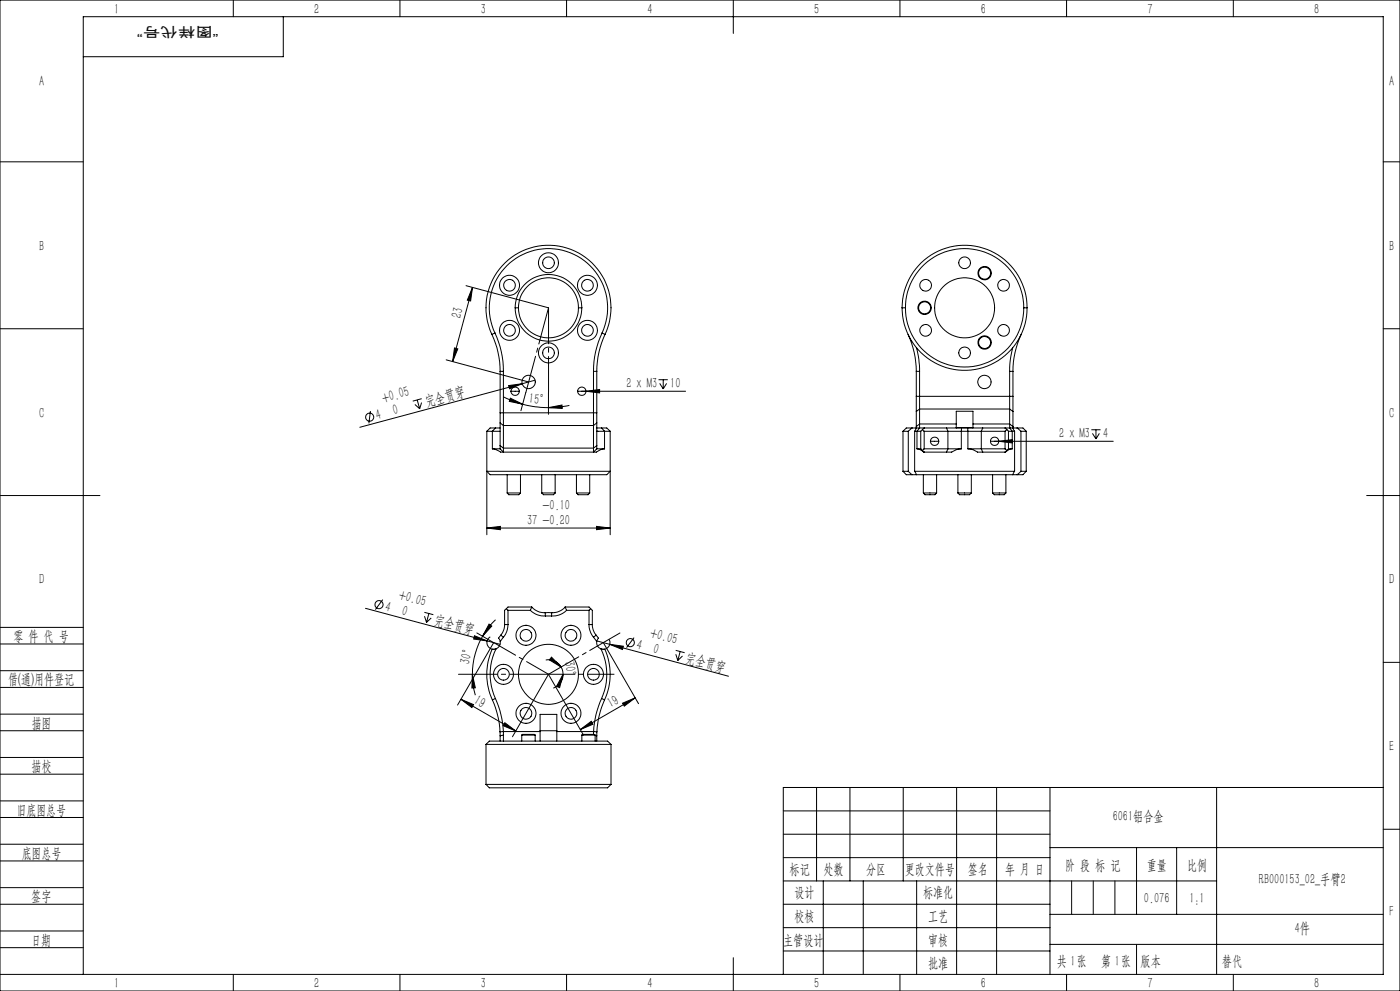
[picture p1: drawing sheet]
<svg xmlns="http://www.w3.org/2000/svg" width="420mm" height="297mm" viewBox="0 0 420 297" stroke-linecap="round" stroke-linejoin="round" font-family="sans-serif">
<g fill="none" stroke="#000" stroke-width=".3">
<path d="M0 0h420v297h-420zM70 0v5M85 5v12h-60M120 0v5M170 0v5M220 0v10M270 0v5M320 0v5M370 0v5M0 48.5h25M415 48.5h5M0 98.5h25"/>
<path d="M139.8 85.6l24.7 6.6M141.7 86.1l-.5 4.1-1-.2zM141.7 86.1l-5.9 22.3M148.5 99.8a27 27 0 0 1 2.5 11.5M148.5 99.8a17.8 17.8 0 0 1 16.1-25.3 17.8 17.8 0 0 1 16 25.3M148.5 99.8l-.9 .4M154.6 92.2a10 10 0 0 1 10-9.9 10 10 0 0 1 10 9.9M154.6 92.2a10 10 0 0 0 10 10.1 10 10 0 0 0 10-10.1M154.6 92.2h.9M155.5 92.2a9 9 0 0 0 9 9.1 9 9 0 0 0 9-9.1M155.5 92.2a9 9 0 0 1 9-9 9 9 0 0 1 9 9M173.5 92.2h1.1"/>
<path d="M180.6 99.8a26.3 26.3 0 0 0-2.6 11.5M180.6 99.8l.9 .4M270.6 92.2a18.8 18.8 0 0 0 18.8 18.8 18.8 18.8 0 0 0 18.7-18.8M270.6 92.2a18.8 18.8 0 0 1 18.8-18.7 18.8 18.8 0 0 1 18.7 18.7M270.6 92.2h1M271.6 92.2a17.7 17.7 0 0 0 17.8 17.8 17.7 17.7 0 0 0 17.7-17.8M271.6 92.2a17.7 17.7 0 0 1 17.8-17.7 17.7 17.7 0 0 1 17.7 17.7M307.1 92.2h1M415 98.5h5M125.2 119.9l.7 2.6M126.5 119.5l-2.7 .7M133.8 107.8l24.8 6.7"/>
<path d="M136.3 104.3l1 .3-1.5 3.8zM147.6 100.2a26.4 26.4 0 0 1 2.4 11.1M147.6 100.2a18.7 18.7 0 0 1 16.9-26.7 18.7 18.7 0 0 1 17 26.7M150 111.3h1M150 111.3v12.4M150.9 118.9l2.9 1.3 3 .9M151 111.3v16.2M152.6 115.6l4.1-.6-3.8 1.5zM153.1 119.3l3.7 1.8-4-.8zM153.3 117.3a1.25 1.25 0 0 0 1.2 1.2 1.25 1.25 0 0 0 1.3-1.2M153.3 117.3a1.25 1.25 0 0 1 1.2-1.3 1.25 1.25 0 0 1 1.3 1.3M153.3 117.3h2.5"/>
<path d="M156.7 115l-48.8 13.1M157.7 117.6l-1.4 5.5M160.5 113.9l-3.8 1.1M164.5 117.6v6.6M173.3 117.3a1.25 1.25 0 0 0 1.2 1.2 1.25 1.25 0 0 0 1.3-1.2M173.3 117.3a1.25 1.25 0 0 1 1.2-1.3 1.25 1.25 0 0 1 1.3 1.3M173.3 117.3h32.4M175.8 117.3l4.1-.6v1.1zM178 111.3v16.2M178 111.3h1M179 111.3v12.4M181.5 100.2a26.4 26.4 0 0 0-2.5 11.1"/>
<path d="M197.6 113.8h2.7M197.9 114.9l1.1 1.7M199 113.8v2.8M200 114.9l-1 1.7M272.4 100.2a26.4 26.4 0 0 1 2.5 11.1M274.9 118.8v4.5M274.9 111.3h1M274.9 111.3v7.5M274.9 118.8h29M274.9 104.2a24.3 24.3 0 0 1 1 7.1M275.9 111.3v11.3M302.9 111.3v11.3"/>
<path d="M302.9 111.3h1M303.8 104.2a26 26 0 0 0-.9 7.1M303.9 118.8v4.5M303.9 111.3v7.5M306.4 100.2a26.4 26.4 0 0 0-2.5 11.1M111.1 123.2l-.4 3.7M124.5 121.2l1.4 1.3M126.5 120.6l-.6 1.9M146.1 129.3h1.6M146.1 129.3v31M147.7 134.5l1.1 .3a3.1 3.1 0 0 0 2.2 .7M147.7 134.5h2.3"/>
<path d="M147.7 129.3h2.3M147.7 129.3v5.2M148.6 128.3h1.4M148.6 128.3h-1.6l-.9 1M148.6 128.3l-.9 1M150 123.7v3M150 133.6v.9M150 123.7h29M150 126.7v6.9M150 126.7l1 .8M150 133.6l1 .7M150 134.5l1 1"/>
<path d="M151 134.3v1.2M151 127.5v6.8M151 127.5h27M151 134.3h27M151 135.5h27M156.8 121.1l3.8 .8 3.9 .3M164.5 122.2l4.1-.8 .1 1zM170.8 121.5l-2.3 .4-4 .3M178 134.3v1.2M178 127.5v6.8M179 123.7v3M179 133.6v.9"/>
<path d="M179 134.5h2.4M179 128.3h1.5M179 126.7v6.9M179 126.7l-1 .8M179 133.6l-1 .7M179 134.5l-1 1M179.1 129.3h.1M179.1 129.3h2.3M180.5 128.3h1.5l1.1 1M180.5 128.3l.9 1M181.4 134.5l-1.1 .2-1.4 .8h-.9M181.4 129.3h1.7"/>
<path d="M181.4 129.3v5.2M183.1 129.3v31M270.9 129.3h1.6M270.9 129.3v11.9M272.5 129.3v11.9M273.6 128.3l-1.1 1M273.6 128.3h1.3M273.6 128.3h-1.7l-1 1M274.4 129.3h.7M274.4 129.3v11.9M274.9 128.3l-.5 1M274.9 128.3h1"/>
<path d="M274.9 127.8v.5M274.9 123.3v4.5M275.1 134.5l.9 .3 1.2 .7M275.1 134.5h1.1M275.1 129.3h1.1M275.1 129.3v5.2M275.9 128.3h1.3M275.9 127.1v1M275.9 128.3l-.8 1M275.9 127.1h11M275.9 122.6v4.5M275.9 128.1v.1"/>
<path d="M275.9 127.1l-1 .7M275.9 122.6h27M275.9 122.6l-1 .7M275.9 128.1l-.1 .2M276.2 134.5l.5 .5M276.2 129.3v5.2M276.7 128.8l.5 .5M276.7 128.8l-.5 .5M276.7 135l.5 .5M277.2 135.5h6.8M277.2 129.3h7.2M277.2 134.5h7.2"/>
<path d="M277.2 129.3v5.2M277.2 128.3l-.5 .5M277.2 128.3h6.8M277.2 134.5l-.5 .5M279.1 132.3a1.25 1.25 0 0 0 1.3 1.2 1.25 1.25 0 0 0 1.2-1.2M279.1 132.3a1.25 1.25 0 0 1 1.3-1.3 1.25 1.25 0 0 1 1.2 1.3M279.1 132.3h2.5M284 128.3h4.5M284 128.3l.4 1M284.4 134.5h4M284.4 129.3h4M284.4 134.5l-.4 1"/>
<path d="M284.4 129.3v5.2M286.9 128.2h5M286.9 128.3v-5h5v5M288.4 134.5a5.1 5.1 0 0 0-2.9 1h-1.5M288.4 129.3h2M288.4 129.3v5.2M288.5 128.3h1.8M288.5 128.3l-.1 1M290.3 128.3h4.5M290.3 128.3l.1 1M290.4 129.3h4M290.4 134.5h4"/>
<path d="M290.4 134.5a5.1 5.1 0 0 1 2.9 1h1.5M290.4 129.3v5.2M291.9 127.1h11M294.4 129.3v5.2M294.4 129.3h7.1M294.4 134.5h7.1M294.4 134.5l.4 1M294.8 135.5h6.7M294.8 128.3h6.7M294.8 128.3l-.4 1M297.1 132.3a1.25 1.25 0 0 0 1.3 1.2 1.25 1.25 0 0 0 1.2-1.2M297.1 132.3a1.25 1.25 0 0 1 1.3-1.3 1.25 1.25 0 0 1 1.2 1.3"/>
<path d="M297.1 132.3h36.9M299.6 132.3l4.1-.5v.9zM301.5 128.3h1.4M301.5 129.3v5.2M301.5 134.5l.5 .5M301.5 128.3l.5 .5M302 135l-.5 .5M302 128.8l-.5 .5M302 128.8l.5 .5M302.5 129.3h1.2M302.5 134.5h1.2M302.5 129.3v5.2"/>
<path d="M302.5 134.5l-.5 .5M302.9 128.3h.9M302.9 128.1v.1M302.9 127.1v1M302.9 128.3l.8 1M302.9 127.1l1 .7M302.9 122.6v4.5M302.9 122.6l1 .7M302.9 128.1l.1 .2M303.7 134.5l-1 .3-1.2 .7M303.7 129.3h.7M303.7 129.3v5.2"/>
<path d="M303.8 128.3l.6 1M303.8 128.3h1.3M303.9 127.8v.5M303.9 123.3v4.5M304.4 129.3v11.9M305.1 128.3l1.2 1M305.1 128.3h1.8l1 1M306.3 129.3h1.6M306.3 129.3v11.9M307.9 129.3v11.9M327.4 128.8h2.8M327.7 129.9l1.1 1.6"/>
<path d="M328.8 128.8v2.7M329.8 129.9l-1 1.6M0 148.5h30M146.1 141.2h37l-1.1 1.1h-35zM146.1 158.3l4-.5v.9zM146.1 158.3h37M152.2 147.7h3.9M152.2 147.7l.4 .6h3l.5-.6M152.2 142.3v5.4M156.1 142.3v5.4M162.5 147.7a2.6 2.6 0 0 0 2.6 .6h1l.4-.6M162.5 147.7h4"/>
<path d="M162.5 142.3v5.4M166.5 142.3v5.4M172.9 147.7l.5 .6h1.4a2.15 2.15 0 0 0 2.1-.6M172.9 147.7h4M172.9 142.3v5.4M176.9 142.3v5.4M179 157.8l4.1 .5-4.1 .4zM270.9 141.2h1.6M270.9 141.2l1 1.1h1.7M272.5 141.2l1.1 1.1M273.6 142.3h1.3M274.4 141.2l.5 1.1"/>
<path d="M274.4 141.2h30M274.9 142.3h28.9M277 147.7h4M277 147.7l.5 .6h3l.5-.6M277 142.3v5.4M281 142.3v5.4M287.4 147.7l.5 .6h3l.5-.6M287.4 147.7h4M287.4 142.3v5.4M291.4 142.3v5.4M297.8 147.7h4M297.8 147.7l.5 .6h3l.5-.6"/>
<path d="M297.8 142.3v5.4M301.8 142.3v5.4M303.8 142.3h1.3M304.4 141.2l-.6 1.1M306.3 141.2l-1.2 1.1M306.3 141.2h1.6M307.9 141.2l-1 1.1h-1.8M410 148.5h10M114.8 179.7l-2.2 3M0 193h25M0 188h25M109.6 182.3l40.4 10.8"/>
<path d="M127.3 183.5l2.7 .7M127.4 184.7l.6 1.8M128.7 183.9l-.7 2.6M129.4 185.2l-1.4 1.3M142.3 190.5l3.9 1.6-4.1-.6zM143.1 189.7l5 2.9-10.8 18.7M144.8 190.7a23.1 23.1 0 0 0-3.1 11.4M146.7 187l.8 .6-2.7 3.1zM147.1 190.8a2.02 2.02 0 0 0-.8 2.7 2.02 2.02 0 0 0 2.5 1M148.7 185.7l-1.9 2.1-2 2.9M148.8 194.5a17.3 17.3 0 0 0-.2 14.8M148.8 194.5l-1.2 .1a18.6 18.6 0 0 0 .1 15.2"/>
<path d="M150.1 192.3a2.04 2.04 0 0 1-1.3 2.2M150.2 190.4l-.1 .2a.81 .81 0 0 0-.1 1.3l.1 .4M150.2 190.4l.8 .6M151 191l-.9 1.3M151.4 187.2a5 5 0 0 1-1.2 3.2M151.4 187.2h1M151.9 182.4l.5 .5M151.9 182.4l-.5 .5v4.3M152.4 187.2a6 6 0 0 1-1.4 3.8M152.4 182.9v4.3M152.4 182.9h6.7M159.1 182.9a5.8 5.8 0 0 0 4.5 1.7"/>
<path d="M159.5 181.9a5.1 5.1 0 0 0 4 1.7M159.5 181.9l-.4 1M159.5 181.9h-7.1l-.5 .5M163.5 183.6h2M163.5 183.6l.1 1M163.6 184.6h1.9M163.7 197.8a4.4 4.4 0 0 1 4.6 2.1M165.5 197l2.8 2.9-3.5-2.1zM165.5 183.6v1M168.3 199.9l.6 2.2M169.5 181.9a5.1 5.1 0 0 1-4 1.7M169.5 181.9h7.2l1 1v4.3"/>
<path d="M169.5 181.9l.5 1M170 182.9a5.8 5.8 0 0 1-4.5 1.7M170 182.9h6.7M176.7 187.2a6.3 6.3 0 0 0 1.3 3.8M176.7 187.2h1M176.7 182.9v4.3M177.2 182.4l-.5 .5M177.7 187.2a5 5 0 0 0 1.1 3.2M178 191l1 1.3M178.8 190.4l.2 .2a.84 .84 0 0 1 .1 1.3l-.1 .4M178.8 190.4l-.8 .6M179 192.3a1.94 1.94 0 0 0 1.3 2.2"/>
<path d="M179.1 192.1l3.8 1M180.3 194.5a17.6 17.6 0 0 1 .2 14.8M180.3 194.5l1.1 .1a18.3 18.3 0 0 1 0 15.2M181 192.6l10.6 18.3M182.7 191.6a2.02 2.02 0 0 1-.2 2.3 2.02 2.02 0 0 1-2.2 .6M182.9 193.1l35.6 9.6M182.9 193.1l4.1 .6-.3 1zM190.2 191.1l-2.2 3M202.7 194.9l2.7 .7M202.7 196.1l.6 1.8M204 195.3l-.7 2.6M204.8 196.6l-1.5 1.3"/>
<path d="M415 198.5h5M0 206h25M0 201h25M0 219h25M0 214h25M138.3 209.6l16.4 9.5M138.3 209.6l3.8 1.6-.5 .9zM141.7 202.1l.9 4-1 .1zM141.7 202.1l.2 2.8 .7 3.4M147.7 209.8a26.6 26.6 0 0 1 2.3 9.5M148.6 209.3a28.1 28.1 0 0 1 2.4 9.9M148.6 209.3l-.9 .5"/>
<path d="M150 219.3v1.2M151 219.2v1.1M151 219.2h11M151 219.2l-1 .1M151.4 216.6l3.3 2.5-3.7-1.6zM162 219h5M167 219.2h11.1M168.9 202.1l-1 4-.9-.4zM168.9 202.1a4.4 4.4 0 0 1-2.9 4.1M174.1 218.6l3.3-2.4 .5 .9zM178.1 219.2l-.1 .9M178.1 219.2l1 .1"/>
<path d="M179.1 219.3l-.1 1.2M180.5 209.3a26.2 26.2 0 0 0-2.4 9.9M180.5 209.3l.9 .5M181.4 209.8a26.6 26.6 0 0 0-2.3 9.5M186.8 210.7l3.7-1.5-3.2 2.4zM190.5 209.2l-16.4 9.4M0 232h25M0 227h25M145.8 235.1h37.5M145.8 235.1l1 1h35.5l1-1M145.8 223.1h37.5M145.8 223.1l1-1h35.5l1 1"/>
<path d="M145.8 223.1v12M150 220.5v1.6M151 220.3v1.8M151 220.3l-1 .2M156.5 220.3h4M156.5 220.3l.2-.2h3.6l.2 .2M156.5 220.3v1.8M160.5 220.3v1.8M162 222.1v-8h5v8M174.6 220.3h3.9M174.6 220.3l.1-.2h3.6l.2 .2M174.6 220.3v1.8"/>
<path d="M175.1 220.4l-10.6-18.3-10.8 18.7M178.5 220.3v1.8M178.5 220.4l.5 .1M179 220.5v1.6M183.3 223.1v12M245 236v28M255 236v28M271 236v28M287 236v56M299 236v56M315 236v56M365 236v56"/>
<path d="M415 236h-180v56M0 245h25M0 240h25M0 258h25M0 253h25M235 243h80M235 250h80M235 257h80M315 254h100M341 254v20M353 254v20M415 248.5h5"/>
<path d="M0 271h25M0 266h25M0 279h25M235 271h80M235 264h130M235 278h80M247 264v28M259 264v28M275 264v28M315 274h100M0 284h25M0 292h415v-287h-390v287"/>
<path d="M70 292v5M120 292v5M170 292v5M220 287v10M235 285h80M270 292v5M315 283h100M320 292v5M370 292v5"/>
<circle cx="164.5" cy="78.8" r="2.99"/>
<circle cx="164.6" cy="78.8" r="1.75"/>
<circle cx="289.4" cy="78.8" r="1.75"/>
<circle cx="152.8" cy="85.5" r="1.76"/>
<circle cx="152.9" cy="99" r="1.75"/>
<circle cx="152.9" cy="85.5" r="3"/>
<circle cx="152.9" cy="99" r="3"/>
<circle cx="176.2" cy="99" r="1.75"/>
<circle cx="176.2" cy="99" r="3"/>
<circle cx="176.2" cy="85.5" r="3"/>
<circle cx="176.2" cy="85.5" r="1.75"/>
<circle cx="277.4" cy="92.2" r="2"/>
<circle cx="277.4" cy="92.3" r="1.8"/>
<circle cx="277.7" cy="99" r="1.75"/>
<circle cx="277.7" cy="85.5" r="1.75"/>
<circle cx="289.4" cy="92.2" r="9"/>
<circle cx="295.4" cy="81.9" r="1.81"/>
<circle cx="295.4" cy="81.9" r="2.01"/>
<circle cx="301.1" cy="99" r="1.75"/>
<circle cx="301.1" cy="85.5" r="1.75"/>
<circle cx="158.6" cy="114.5" r="2"/>
<circle cx="164.5" cy="105.7" r="2.99"/>
<circle cx="164.6" cy="105.8" r="1.75"/>
<circle cx="289.4" cy="105.8" r="1.76"/>
<circle cx="295.3" cy="114.5" r="2"/>
<circle cx="295.4" cy="102.6" r="1.81"/>
<circle cx="295.4" cy="102.7" r="2.01"/>
<circle cx="110.9" cy="125" r="1.21"/>
<circle cx="113.7" cy="181.2" r="1.22"/>
<circle cx="157.8" cy="190.4" r="3"/>
<circle cx="157.8" cy="190.4" r="1.75"/>
<circle cx="171.3" cy="190.4" r="3"/>
<circle cx="171.3" cy="190.4" r="1.75"/>
<circle cx="189.1" cy="192.6" r="1.21"/>
<circle cx="151" cy="202.1" r="1.75"/>
<circle cx="151" cy="202.1" r="2.99"/>
<circle cx="157.8" cy="213.8" r="3"/>
<circle cx="157.8" cy="213.8" r="1.74"/>
<circle cx="164.5" cy="202.1" r="9"/>
<circle cx="171.3" cy="213.8" r="1.74"/>
<circle cx="171.3" cy="213.8" r="3"/>
<circle cx="178" cy="202.1" r="3"/>
<circle cx="178.1" cy="202.1" r="1.75"/>
</g>
<path d="M164.6 202.1l21.4-12.4" fill="none" stroke="#000" stroke-width=".3" stroke-dasharray="30.5 1.3 1.3 1.3" stroke-dashoffset="20"/>
<path d="M164.6 202.1h19.6" fill="none" stroke="#000" stroke-width=".3" stroke-dasharray="30.5 1.3 1.3 1.3" stroke-dashoffset="22.6"/>
<path d="M164.6 202.1l-16.5-9.5" fill="none" stroke="#000" stroke-width=".3" stroke-dasharray="30.5 1.3 1.3 1.3" stroke-dashoffset="22.9"/>
<path d="M164.6 202.1h-27" fill="none" stroke="#000" stroke-width=".3" stroke-dasharray="30.5 1.3 1.3 1.3" stroke-dashoffset="18.9"/>
<path d="M164.6 92.2l-6.9 25.4" fill="none" stroke="#000" stroke-width=".3" stroke-dasharray="30.5 1.3 1.3 1.3" stroke-dashoffset="19.2"/>
<path d="M164.6 92.2v25.4" fill="none" stroke="#000" stroke-width=".3" stroke-dasharray="30.5 1.3 1.3 1.3" stroke-dashoffset="19.7"/>
<path d="M321.5 264v10M328 264v10M334.5 264v10M341 283v9" fill="none" stroke="#0a0605" stroke-width=".3"/>
<g fill="#000">
<path d="M152.6 115.6l4.1-.6-3.8 1.5zM175.8 117.3l4.1-.6v1.1zM299.6 132.3l4.1-.5v.9zM142.3 190.5l3.9 1.6-4.1-.6zM182.9 193.1l4.1 .6-.3 1z"/>
<path d="M136.3 104.3l1 .3-1.5 3.8zM141.7 86.1l-.5 4.1-1-.2z"/>
<path d="M153.1 119.3l3.7 1.8-4-.8zM164.5 122.2l4.1-.8 .1 1z"/>
<path d="M179 157.8l4.1 .5-4.1 .4zM146.1 158.3l4-.5v.9z"/>
<path d="M146.7 187l.8 .6-2.7 3.1zM141.7 202.1l.9 4-1 .1z"/>
<path d="M151.4 216.6l3.3 2.5-3.7-1.6zM138.3 209.6l3.8 1.6-.5 .9z"/>
<path d="M168.9 202.1l-1 4-.9-.4zM165.5 197l2.8 2.9-3.5-2.1z"/>
<path d="M186.8 210.7l3.7-1.5-3.2 2.4zM174.1 218.6l3.3-2.4 .5 .9z"/>
</g>
<g font-size="4.4">
<text x="34.2" y="4.1">1</text>
<text x="94.2" y="4.1">2</text>
<text x="144.2" y="4.1">3</text>
<text x="194.2" y="4.1">4</text>
<text x="244.2" y="4.1">5</text>
<text x="294.2" y="4.1">6</text>
<text x="344.2" y="4.1">7</text>
<text x="394.2" y="4.1">8</text>
<text x="11.7" y="25.9">A</text>
<text x="416.7" y="25.9">A</text>
<text x="11.7" y="75.1">B</text>
<text x="416.7" y="75.1">B</text>
<text x="138.3" y="95.7" transform="rotate(-75 138.3 95.7)">23</text>
<text x="187.9" y="116.4">2 x M3</text>
<text x="201.1" y="116.4">10</text>
<text x="11.7" y="125.1">C</text>
<text x="113.2" y="125.8" transform="rotate(-15 113.2 125.8)">4</text>
<text x="115" y="120.7" transform="rotate(-15 115 120.7)">+0.05</text>
<text x="118.2" y="124.4" transform="rotate(-15 118.2 124.4)">0</text>
<text x="127.9" y="121.8" transform="rotate(-15 127.9 121.8)">完全贯穿</text>
<text x="158.6" y="120.8" transform="rotate(6 158.6 120.8)">15°</text>
<text x="416.7" y="125.1">C</text>
<text x="317.7" y="131.4">2 x M3</text>
<text x="330.9" y="131.4">4</text>
<text x="162.7" y="153">-0.10</text>
<text x="158.1" y="157.4">37 -0.20</text>
<text x="11.7" y="175.1">D</text>
<text x="119.4" y="179.5" transform="rotate(15 119.4 179.5)">+0.05</text>
<text x="416.7" y="175.1">D</text>
<text x="115.3" y="183" transform="rotate(15 115.3 183)">4</text>
<text x="120.4" y="184.3" transform="rotate(15 120.4 184.3)">0</text>
<text x="130.1" y="186.9" transform="rotate(15 130.1 186.9)">完全贯穿</text>
<text x="194.8" y="190.9" transform="rotate(15 194.8 190.9)">+0.05</text>
<text x="4" y="192">零 件 代 号</text>
<text x="190.7" y="194.4" transform="rotate(15 190.7 194.4)">4</text>
<text x="195.8" y="195.7" transform="rotate(15 195.8 195.7)">0</text>
<text x="140.8" y="199.4" transform="rotate(-76 140.8 199.4)">30°</text>
<text x="169.3" y="198.3" transform="rotate(82 169.3 198.3)">30°</text>
<text x="205.4" y="198.3" transform="rotate(15 205.4 198.3)">完全贯穿</text>
<text x="2.5" y="205.1">借(通)用件登记</text>
<text x="142" y="210.7" transform="rotate(30 142 210.7)">19</text>
<text x="183.3" y="212.3" transform="rotate(-30 183.3 212.3)">19</text>
<text x="9.5" y="218.1">描图</text>
<text x="416.7" y="225.1">E</text>
<text x="9.5" y="231.1">描校</text>
<text x="5" y="244.2">旧底图总号</text>
<text x="333.8" y="246.2">6061铝合金</text>
<text x="6.5" y="257.2">底图总号</text>
<text x="236.9" y="261.9">标记</text>
<text x="247.1" y="261.9">处数</text>
<text x="259.9" y="261.9">分区</text>
<text x="271.5" y="261.9">更改文件号</text>
<text x="290.4" y="261.9">签名</text>
<text x="301.5" y="261.9">年 月 日</text>
<text x="319.5" y="260.6">阶 段 标 记</text>
<text x="344" y="260.6">重量</text>
<text x="356.1" y="260.6">比例</text>
<text x="238.3" y="268.9">设计</text>
<text x="276.9" y="268.9">标准化</text>
<text x="377.7" y="264.8">RB000153_02_手臂2</text>
<text x="9.4" y="270.1">签字</text>
<text x="343.2" y="270.7">0.076</text>
<text x="356.8" y="270.7">1:1</text>
<text x="416.8" y="274.4">F</text>
<text x="238.3" y="276.1">校核</text>
<text x="278.4" y="276">工艺</text>
<text x="388.4" y="279.6">4件</text>
<text x="9.4" y="283.2">日期</text>
<text x="234.9" y="283.3">主管设计</text>
<text x="278.4" y="283.3">审核</text>
<text x="278.4" y="290.2">批准</text>
<text x="317.1" y="289.4">共 张</text>
<text x="321.1" y="289.4">1</text>
<text x="330.3" y="289.4">第 张</text>
<text x="334.5" y="289.4">1</text>
<text x="342.1" y="289.4">版本</text>
<text x="34.2" y="296.1">1</text>
<text x="94.2" y="296.1">2</text>
<text x="144.2" y="296.1">3</text>
<text x="194.2" y="296.1">4</text>
<text x="244.2" y="296.1">5</text>
<text x="294.2" y="296.1">6</text>
<text x="344.2" y="296.1">7</text>
<text x="394.2" y="296.1">8</text>
</g>
<text font-size="4.4" fill="#0a0605" x="366.6" y="289.4">替代</text>
<text font-size="4.1" fill="#0a0605" x="65.6" y="8" transform="rotate(-180 65.6 8)">“图样代号”</text>
</svg>
